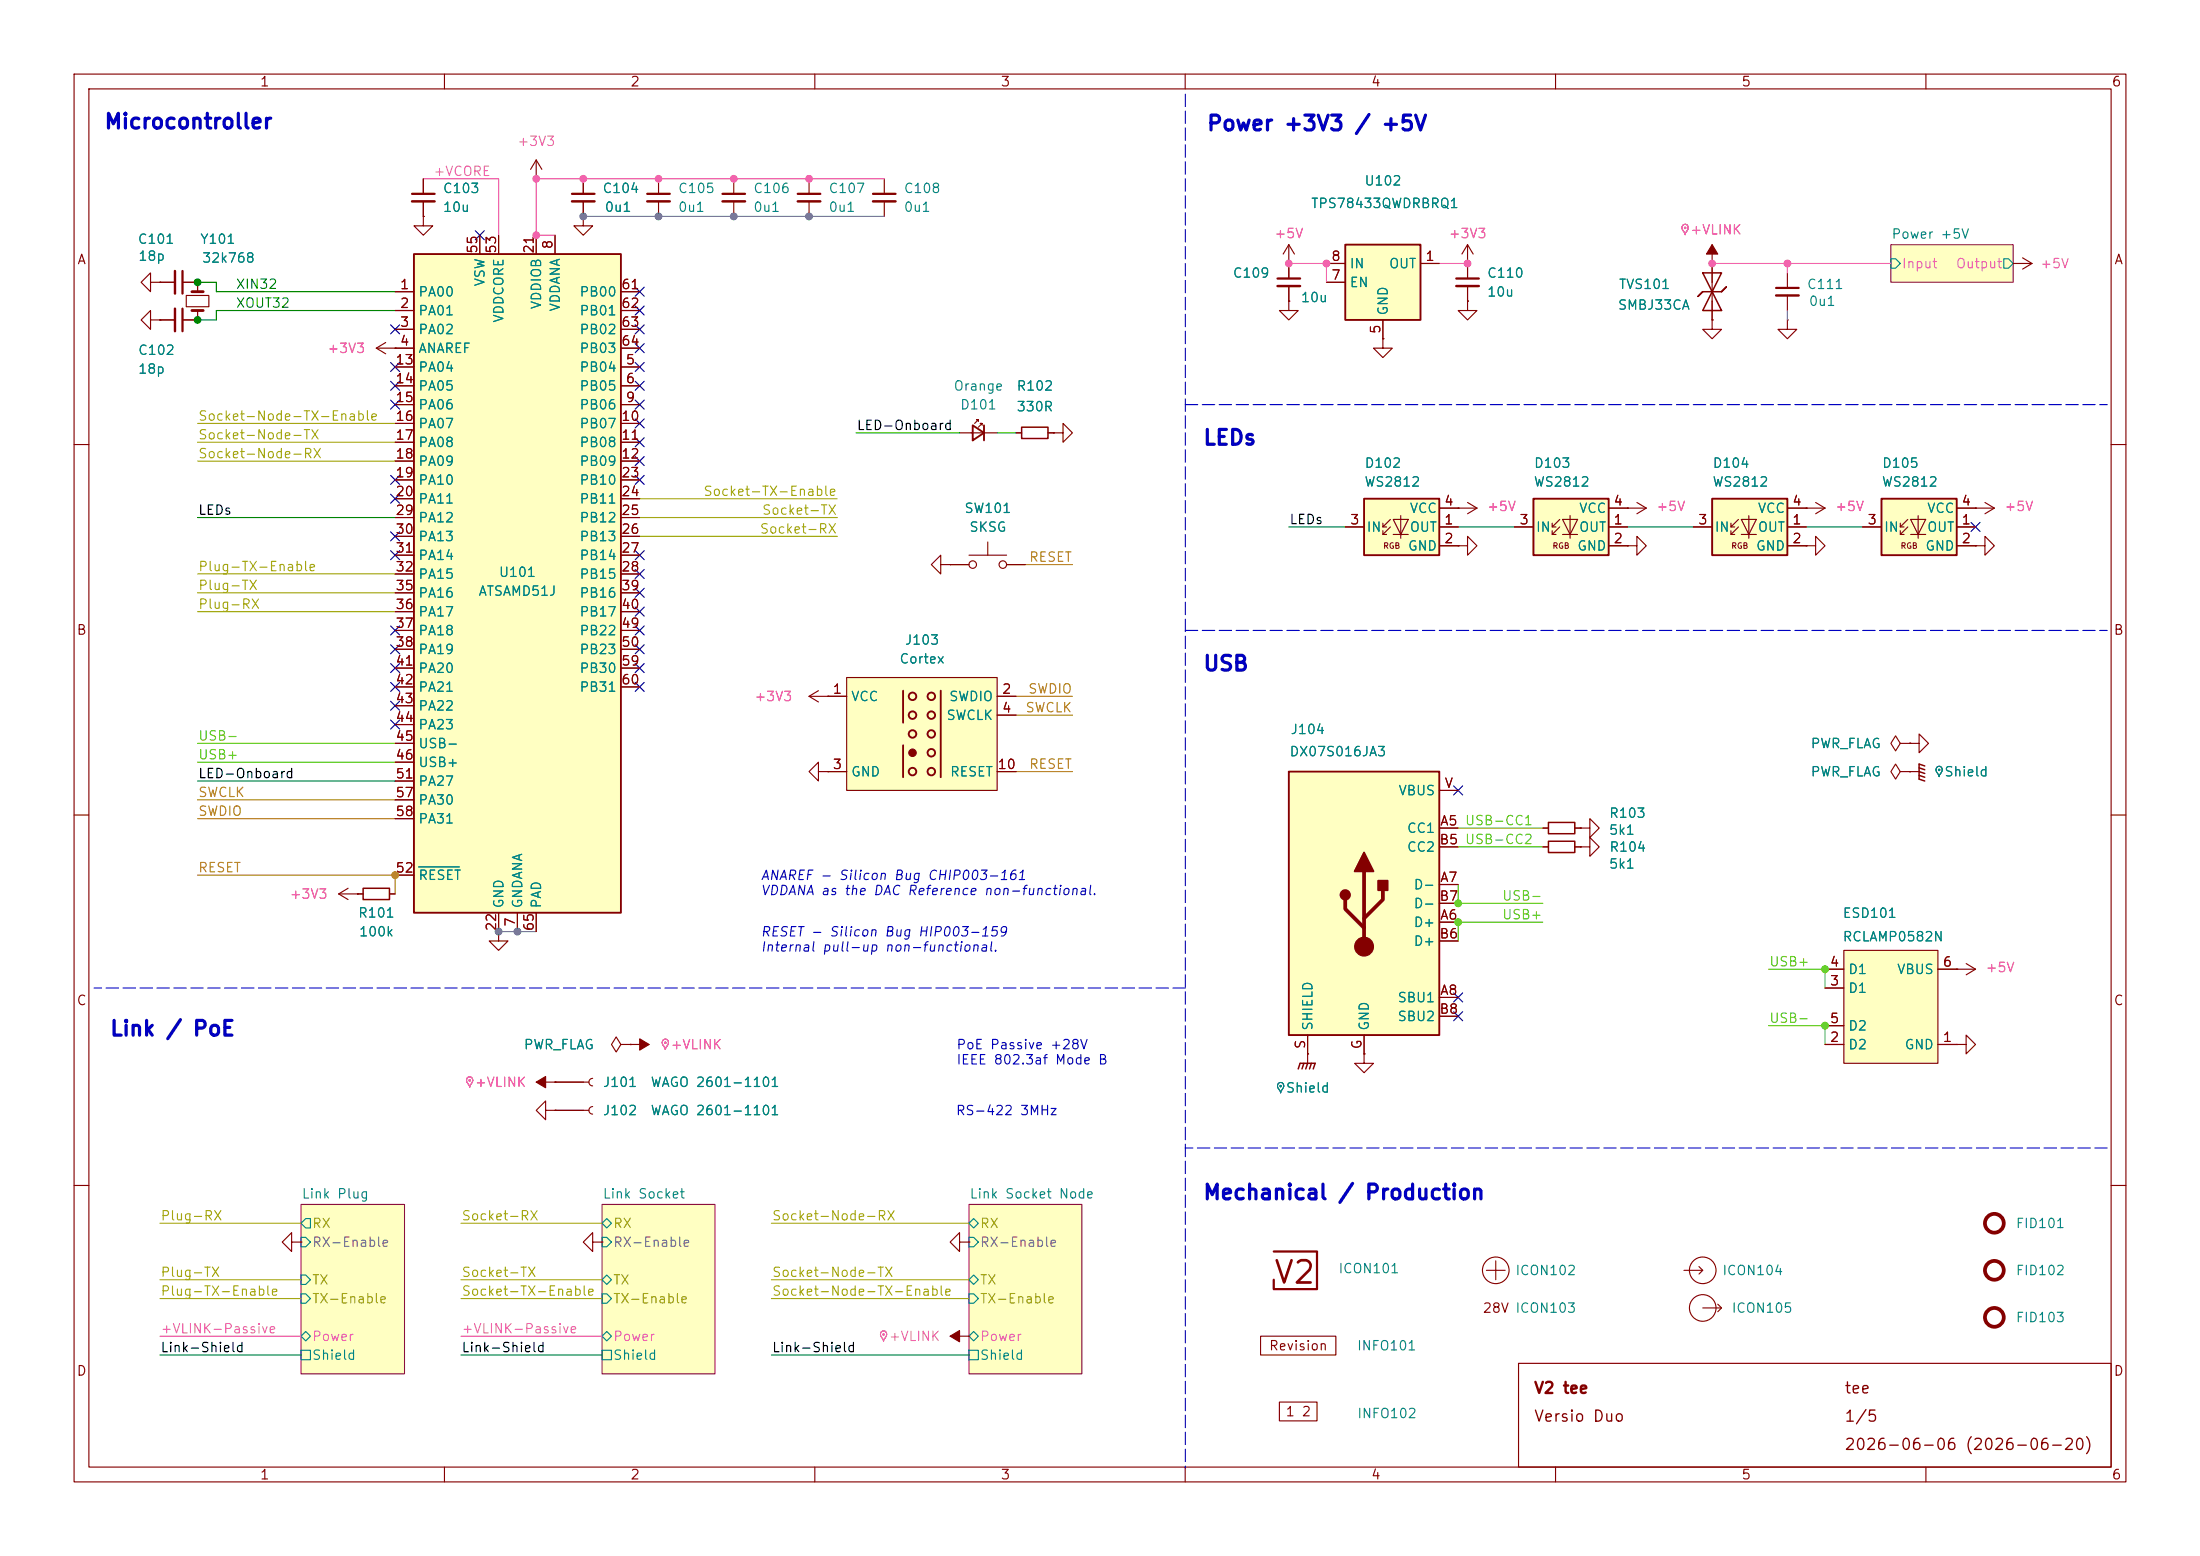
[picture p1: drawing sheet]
<svg xmlns="http://www.w3.org/2000/svg" width="297mm" height="210mm" viewBox="0 0 297 210" stroke-linecap="round" stroke-linejoin="round" font-family="sans-serif">
<g fill="none" stroke="#840000" stroke-width=".15">
<path d="M10 10h277v190h-277zM12 12h273v186h-273zM60 10v2M110 10v2M160 10v2M210 10v2M260 10v2M72.4 24.1h.1M72.4 21.6l-.8 1.3M72.4 21.6l.8 1.3M72.4 21.6v2.5M10 60h2"/>
<path d="M285 60h2M10 110h2M256.5 100.3l-.6-1-.6 1 .6 1 .6-1h1.3M257.8 100.3h.1M285 110h2M10 160h2M285 160h2M60 198v2M110 198v2M160 198v2M205 184h80v14h-80zM210 198v2"/>
<path d="M260 198v2"/>
</g>
<g fill="#ffffc2" stroke="#ffffc2" stroke-width=".14">
<path d="M130.8 162.6h15.2v22.8h-15.2z"/>
<path d="M81.3 162.6h15.2v22.8h-15.2z"/>
<path d="M40.6 162.6h14v22.8h-14z"/>
<path d="M255.3 33h16.5v5.1h-16.5z"/>
</g>
<path d="M255.3 33h16.5v5.1h-16.5zM40.6 162.6h14v22.8h-14zM81.3 162.6h15.2v22.8h-15.2zM130.8 162.6h15.2v22.8h-15.2z" fill="none" stroke="#840084" stroke-width=".15"/>
<g fill="none" stroke="#008484" stroke-width=".15">
<path d="M255.3 34.9h.6l.6 .7-.6 .6h-.6zM270.5 34.9h.6l.7 .7-.7 .6h-.6zM40.6 172.1h.7l.6 .6-.6 .7h-.7zM40.6 167h.7l.6 .6-.6 .7h-.7zM40.6 174.6h.7l.6 .7-.6 .6h-.7zM41.3 164.5h.6v1.2h-.6l-.7-.6zM81.3 172.7l.6-.6 .6 .6-.6 .7zM81.3 167h.6l.6 .6-.6 .7h-.6zM81.3 174.6h.6l.6 .7-.6 .6h-.6zM81.9 164.5l.6 .6-.6 .6-.6-.6zM130.8 172.7l.6-.6 .7 .6-.7 .7zM130.8 165.1l.6-.6 .7 .6-.7 .6z"/>
<path d="M130.8 167h.6l.7 .6-.7 .7h-.6zM130.8 174.6h.6l.7 .7-.7 .6h-.6zM40.6 180.3l.7-.6 .6 .6-.6 .7zM40.6 182.2h1.3v1.3h-1.3zM81.3 180.3l.6-.6 .6 .6-.6 .7zM81.3 182.2h1.2v1.3h-1.2zM130.8 180.3l.6-.6 .7 .6-.7 .7zM130.8 182.2h1.3v1.3h-1.3z"/>
</g>
<path d="M184.1 67.3h10.2v7.6h-10.2z" fill="#ffffc2"/>
<path d="M184.1 67.3h10.2v7.6h-10.2z" fill="none" stroke="#840000" stroke-width=".25"/>
<path d="M181.6 71.1h2.5M186.7 71.1h.5M186.7 72.1h.5M187.7 70.1l-1 1v-.5M187.7 71.1l-1 1v-.5M188.1 70.1h2l-1 2zM188.1 72.1h2M189.1 69.6v3M194.3 71.1h2.5M194.3 73.7h2.5M194.3 68.6h2.5" fill="none" stroke="#840000" stroke-width=".15"/>
<path d="M207 67.3h10.2v7.6h-10.2z" fill="#ffffc2"/>
<path d="M207 67.3h10.2v7.6h-10.2z" fill="none" stroke="#840000" stroke-width=".25"/>
<g fill="none" stroke="#840000" stroke-width=".15">
<path d="M196.8 68.6h.1M196.8 68.6h2.6M198.1 67.8l1.3 .8M199.4 68.6l-1.3 .7M204.5 71.1h2.5M209.5 71.1h.6M209.5 72.1h.6M210.6 70.1l-1.1 1v-.5M210.6 71.1l-1.1 1v-.5M210.9 70.1h2.1l-1 2zM210.9 72.1h2.1M212 69.6v3"/>
<path d="M217.2 71.1h2.5M217.2 73.7h2.5M217.2 68.6h2.5M219.7 73.7h1.3v-1.3l1.2 1.3-1.2 1.2v-1.2M219.7 73.7h.1M243.8 73.7h1.3v-1.3l1.3 1.3-1.3 1.2v-1.2M243.8 73.7h.1M266.7 73.7h1.3v-1.3l1.2 1.3-1.2 1.2v-1.2M266.7 73.7h.1M74.9 149.9h4.6M80 149.4a.51 .51 0 0 0-.5 .5 .51 .51 0 0 0 .5 .5"/>
</g>
<path d="M55.9 34.3h27.9v88.9h-27.9z" fill="#ffffc2"/>
<path d="M55.9 34.3h27.9v88.9h-27.9z" fill="none" stroke="#840000" stroke-width=".25"/>
<g fill="none" stroke="#840000" stroke-width=".15">
<path d="M53.3 39.4h2.6M64.8 31.8v2.5M67.3 31.8v2.5M72.4 31.8v2.5M74.9 31.8v2.5M83.8 39.4h2.6M174 35.6h.1M174 33v4.6M174 38.6v2M174 33l-.8 1.3M174 33l.8 1.3M53.3 47h2.6"/>
<path d="M53.3 41.9h2.6M53.3 44.5h2.6M53.3 49.5h2.6M53.3 52.1h2.6M53.3 54.6h2.6M53.3 57.2h2.6M53.3 59.7h2.6M83.8 47h2.6M83.8 41.9h2.6M83.8 44.5h2.6M83.8 49.5h2.6M83.8 52.1h2.6"/>
<path d="M83.8 54.6h2.6M83.8 57.2h2.6M83.8 59.7h2.6M174 40.6v1.3h1.3l-1.3 1.3-1.3-1.3h1.3M174 40.6h.1M53.3 62.2h2.6M53.3 64.8h2.6M53.3 67.3h2.6M53.3 69.9h2.6M53.3 72.4h2.6M53.3 74.9h2.6M53.3 77.5h2.6"/>
<path d="M83.8 62.2h2.6M83.8 64.8h2.6M83.8 67.3h2.6M83.8 69.9h2.6M83.8 72.4h2.6M83.8 74.9h2.6M83.8 77.5h2.6M196.8 73.7h1.3v-1.3l1.3 1.3-1.3 1.2v-1.2M196.8 73.7h.1M219.7 68.6h.1M219.7 68.6h2.5M221 67.8l1.2 .8"/>
<path d="M222.2 68.6l-1.2 .7M243.8 68.6h.1M243.8 68.6h2.6M245.1 67.8l1.3 .8M246.4 68.6l-1.3 .7M53.3 80h2.6M53.3 82.6h2.6M53.3 85.1h2.6M53.3 87.6h2.6M53.3 90.2h2.6M53.3 92.7h2.6M53.3 95.3h2.6"/>
<path d="M53.3 97.8h2.6M83.8 80h2.6M83.8 82.6h2.6M83.8 85.1h2.6M83.8 87.6h2.6M83.8 90.2h2.6M83.8 92.7h2.6M53.3 100.3h2.6M53.3 102.9h2.6M53.3 105.4h2.6M53.3 118.1h2.6M53.3 108h2.6"/>
<path d="M53.3 110.5h2.6M67.3 123.2v2.5M69.8 123.2v2.5M72.4 123.2v2.5M73.7 149.9v-1.3l-1.3 1.3 1.3 1.2v-1.2h1.2M74.9 149.9h.1M83.8 141l-.6-1-.7 1 .7 1 .6-1h1.3M85.1 141h.1M129.5 167.6v-1.2l-1.2 1.2 1.2 1.3v-1.3h1.3M130.8 167.6h.1M227.3 171.5h2.6M229.4 170.9l.5 .6-.5 .5"/>
<path d="M229.9 176.5h2.5M231.9 176l.5 .5-.5 .5M128.3 180.3h2.5M130.8 180.3h.1"/>
<circle cx="229.9" cy="176.5" r="1.8"/>
<circle cx="229.9" cy="171.5" r="1.8"/>
</g>
<path d="M56.5 117h5.5" fill="none" stroke="#008484" stroke-width=".15"/>
<path d="M119 179.7a.49 .49 0 0 1 .7 .2 .49 .49 0 0 1-.2 .7l-.2 .4-.2-.3a.64 .64 0 0 1-.1-1z" fill="none" stroke="#840000" stroke-width=".14"/>
<circle cx="119.3" cy="180.1" r=".09" fill="#840000" stroke="#840000" stroke-width=".14"/>
<path d="M128.3 180.3l1.2-.7v1.5z" fill="#840000" stroke="#840000" stroke-width=".15"/>
<path d="M119 179.7a.49 .49 0 0 1 .7 .2 .49 .49 0 0 1-.2 .7l-.2 .4-.2-.3a.64 .64 0 0 1-.1-1z" fill="none" stroke="#ff5cbb" stroke-width=".14"/>
<circle cx="119.3" cy="180.1" r=".09" fill="#ff5cbb" stroke="#ff5cbb" stroke-width=".14"/>
<g fill="none" stroke="#840000" stroke-width=".51">
<circle cx="269.2" cy="171.4" r="1.27"/>
<circle cx="269.2" cy="165.1" r="1.27"/>
</g>
<path d="M172.5 37.6h3" fill="none" stroke="#840000" stroke-width=".3"/>
<path d="M172.5 38.6h3" fill="none" stroke="#840000" stroke-width=".33"/>
<path d="M254 67.3h10.2v7.6h-10.2z" fill="#ffffc2"/>
<path d="M254 67.3h10.2v7.6h-10.2z" fill="none" stroke="#840000" stroke-width=".25"/>
<g fill="none" stroke="#840000" stroke-width=".15">
<path d="M251.5 71.1h2.5M256.5 71.1h.5M256.5 72.1h.5M257.6 70.1l-1.1 1v-.5M257.6 71.1l-1.1 1v-.5M257.9 70.1h2.1l-1 2zM257.9 72.1h2.1M259 69.6v3M264.2 71.1h2.5M264.2 73.7h2.5M264.2 68.6h5M266.7 68.6h.1"/>
<path d="M268 67.8l1.2 .8M269.2 68.6l-1.2 .7"/>
</g>
<path d="M231.1 67.3h10.2v7.6h-10.2z" fill="#ffffc2"/>
<path d="M231.1 67.3h10.2v7.6h-10.2z" fill="none" stroke="#840000" stroke-width=".25"/>
<g fill="none" stroke="#840000" stroke-width=".15">
<path d="M198.1 35.6h.1M198.1 33v4.6M198.1 38.6v2M198.1 33l-.7 1.3M198.1 33l.8 1.3M50.8 47l1.3 .8M50.8 47h2.5M52.1 46.2l-1.3 .8M53.3 47h.1M186.7 45.7v1.3h1.3l-1.3 1.3-1.3-1.3h1.3M186.7 45.7h.1M228.6 71.1h2.5"/>
<path d="M233.7 71.1h.5M233.7 72.1h.5M234.7 70.1l-1 1v-.5M234.7 71.1l-1 1v-.5M235.1 70.1h2l-1 2zM235.1 72.1h2M236.1 69.6v3M241.3 71.1h2.5M241.3 73.7h2.5M241.3 68.6h2.5M110.5 104.1v-1.2l-1.3 1.2 1.3 1.3v-1.3h1.3M111.8 104.1h.1"/>
</g>
<circle cx="269.2" cy="177.8" r="1.27" fill="none" stroke="#840000" stroke-width=".51"/>
<path d="M196.6 37.6h3" fill="none" stroke="#840000" stroke-width=".3"/>
<path d="M196.6 38.6h3" fill="none" stroke="#840000" stroke-width=".33"/>
<path d="M114.3 91.4h20.3v15.3h-20.3z" fill="#ffffc2"/>
<g fill="none" stroke="#840000" stroke-width=".25">
<path d="M121.9 93.2v4.3M127 93.2v11.7M121.9 100.6v4.3"/>
<circle cx="123.2" cy="94" r=".51"/>
<circle cx="123.2" cy="96.5" r=".51"/>
<circle cx="123.2" cy="99.1" r=".51"/>
<circle cx="125.7" cy="94" r=".51"/>
<circle cx="125.7" cy="96.5" r=".51"/>
<circle cx="125.7" cy="99.1" r=".51"/>
<circle cx="123.2" cy="104.1" r=".51"/>
<circle cx="125.7" cy="101.6" r=".51"/>
<circle cx="125.7" cy="104.1" r=".51"/>
</g>
<g fill="#840000" stroke="#840000" stroke-width=".14">
<circle cx="123.2" cy="101.6" r=".51"/>
<circle cx="89.8" cy="140.7" r=".09"/>
<circle cx="227.5" cy="30.8" r=".09"/>
</g>
<g fill="none" stroke="#840000" stroke-width=".15">
<path d="M20.3 38.1v-1.3l-1.3 1.3 1.3 1.3v-1.3h1.3M21.6 38.1h.1M21.6 38.1h2M24.6 38.1h2.1v1.3M25.1 39.9h3.1v1.5h-3.1zM231.1 35.6h.1M231.1 33v10.2M241.3 36.8v2.1M241.3 39.9v2M271.8 35.6h.1M271.8 35.6h2.5M273 34.8l1.3 .8"/>
<path d="M274.3 35.6l-1.3 .7M20.3 43.2v-1.3l-1.3 1.3 1.3 1.3v-1.3h1.3M21.6 43.2h.1M21.6 43.2h2M26.7 41.9v1.3h-2.1M198.1 40.6v1.3h1.3l-1.3 1.3-1.3-1.3h1.3M198.1 40.6h.1M231.1 43.2v1.3h1.3l-1.3 1.2-1.2-1.2h1.2M231.1 43.2h.1M241.3 43.2v1.3h1.3l-1.3 1.2-1.3-1.2h1.3M241.3 43.2h.1M127 76.2v-1.3l-1.3 1.3 1.3 1.3v-1.3h1.3"/>
<path d="M128.3 76.2h.1M128.3 76.2h2.5M130.8 74.9h5.1M133.3 73.2v1.7M135.9 76.2h2.5M109.2 94h5.1M109.2 94l1.3 .7M110.5 93.2l-1.3 .8M111.8 94h.1M114.3 91.4h20.3v15.3h-20.3zM134.6 94h2.6M134.6 96.5h2.6"/>
<path d="M47 119.9l-1.3 .8M111.8 104.1h2.5M134.6 104.1h2.6M45.7 120.7l1.3 .7M45.7 120.7h3.3M48.3 120.7h.1M52.6 120.7h.7M85.1 141h.1M85.1 141h2.5"/>
<circle cx="131.3" cy="76.2" r=".51"/>
<circle cx="135.4" cy="76.2" r=".51"/>
</g>
<path d="M24.6 36.6v3M239.8 38.9h3M24.6 41.7v3" fill="none" stroke="#840000" stroke-width=".3"/>
<path d="M23.6 36.6v3M239.8 39.9h3M23.6 41.7v3" fill="none" stroke="#840000" stroke-width=".33"/>
<path d="M227.2 30.4a.49 .49 0 0 1 .7 .1 .49 .49 0 0 1-.2 .7l-.2 .5-.2-.4a.64 .64 0 0 1-.1-.9zM89.5 140.4a.49 .49 0 0 1 .7 .1 .49 .49 0 0 1-.2 .7l-.2 .5-.1-.4a.64 .64 0 0 1-.2-.9z" fill="none" stroke="#840000" stroke-width=".14"/>
<g fill="#840000" stroke="#840000" stroke-width=".15">
<path d="M86.4 140.2l1.2 .8-1.2 .7z"/>
<path d="M231.1 33l.8 1.3h-1.5z"/>
</g>
<path d="M227.2 30.4a.49 .49 0 0 1 .7 .1 .49 .49 0 0 1-.2 .7l-.2 .5-.2-.4a.64 .64 0 0 1-.1-.9zM89.5 140.4a.49 .49 0 0 1 .7 .1 .49 .49 0 0 1-.2 .7l-.2 .5-.1-.4a.64 .64 0 0 1-.2-.9z" fill="none" stroke="#ff5cbb" stroke-width=".14"/>
<g fill="#ff5cbb" stroke="#ff5cbb" stroke-width=".14">
<circle cx="89.8" cy="140.7" r=".09"/>
<circle cx="227.5" cy="30.8" r=".09"/>
</g>
<path d="M25.9 39.4h1.5M25.9 41.9h1.5" fill="none" stroke="#840000" stroke-width=".38"/>
<path d="M229.9 39.4l-.7 .6 .7-.6h2.5l.6-.7-.6 .7M229.9 36.8h2.5l-1.3 2.6zM231.1 39.4l1.3 2.5h-2.5zM49 119.9h3.6v1.5h-3.6z" fill="none" stroke="#840000" stroke-width=".2"/>
<path d="M174 104.1h20.3v35.6h-20.3z" fill="#ffffc2"/>
<path d="M174 104.1h20.3v35.6h-20.3z" fill="none" stroke="#840000" stroke-width=".25"/>
<g fill="#840000" stroke="#840000" stroke-width=".25">
<path d="M184.1 115.1l1.3 2.5h-2.5z"/>
<path d="M186.1 118.9h1.2v1.2h-1.2z"/>
<circle cx="181.6" cy="120.8" r=".63"/>
</g>
<path d="M184.1 117.6v10.2M181.6 121.4v1.3l2.5 2.5M186.7 120.1v1.3l-2.6 2.6" fill="none" stroke="#840000" stroke-width=".51"/>
<g fill="#840000" stroke="#840000" stroke-width=".15">
<path d="M72.4 146.1l1.3-.8v1.5z"/>
<circle cx="184.1" cy="127.8" r="1.27"/>
</g>
<g fill="none" stroke="#840000" stroke-width=".15">
<path d="M194.3 111.8h2.5M194.3 119.4h2.5M194.3 114.3h2.5M194.3 106.7h2.5M257.8 100.3h1.3v-1.2l1.2 1.2-1.2 1.3v-1.3M257.8 100.3h.1M176.5 139.7v2.5M184.1 139.7v2.5M194.3 124.5h2.5M194.3 134.6h2.5M194.3 127h2.5M194.3 121.9h2.5"/>
<path d="M194.3 137.2h2.5M264.2 130.8h.1M264.2 130.8h2.5M265.4 130l1.3 .8M266.7 130.8l-1.3 .8M72.4 146.1h2.5M74.9 146.1h.1M170.2 180.3h10.1v2.6h-10.1zM172.7 189.2h5.1v2.6h-5.1z"/>
</g>
<path d="M63.1 145.4a.49 .49 0 0 1 .7 .2 .49 .49 0 0 1-.2 .7l-.2 .4-.1-.3a.64 .64 0 0 1-.2-1z" fill="none" stroke="#840000" stroke-width=".14"/>
<circle cx="63.4" cy="145.8" r=".09" fill="#840000" stroke="#840000" stroke-width=".14"/>
<path d="M63.1 145.4a.49 .49 0 0 1 .7 .2 .49 .49 0 0 1-.2 .7l-.2 .4-.1-.3a.64 .64 0 0 1-.2-1z" fill="none" stroke="#ff5cbb" stroke-width=".14"/>
<circle cx="63.4" cy="145.8" r=".09" fill="#ff5cbb" stroke="#ff5cbb" stroke-width=".14"/>
<path d="M181.6 33h10.2v10.2h-10.2z" fill="#ffffc2"/>
<path d="M181.6 33h10.2v10.2h-10.2zM131.3 57.4l1.5 1-1.5 1zM132.8 57.4v2" fill="none" stroke="#840000" stroke-width=".25"/>
<g fill="none" stroke="#840000" stroke-width=".15">
<path d="M57.1 29.2v1.3h1.3l-1.3 1.3-1.2-1.3h1.2M57.1 29.2h.1M57.1 24.1v2.1M57.1 27.2v2M78.7 29.2v1.3h1.3l-1.3 1.3-1.2-1.3h1.2M78.7 29.2h.1M78.7 24.1v2.1M78.7 27.2v2M88.9 24.1v2.1M88.9 27.2v2M99.1 24.1v2.1M99.1 27.2v2"/>
<path d="M109.2 24.1v2.1M109.2 27.2v2M119.4 24.1v2.1M119.4 27.2v2M179.1 35.6h2.5M179.1 38.1h2.5M191.8 35.6h2.5M129.5 58.4h5.1M132.1 56.9v-.3h-.3h.3l-.5 .6M132.6 57.4v-.2h-.3h.3l-.5 .5M137.2 58.4h.7M141.5 58.4h.7"/>
<path d="M142.2 58.4h1.3v-1.2l1.3 1.2-1.3 1.3v-1.3M142.2 58.4h.1M186.7 43.2v2.5M208.3 114.3h.7M208.3 111.8h.7M212.6 114.3h.8M212.6 111.8h.8M213.4 114.3h1.2v-1.3l1.3 1.3-1.3 1.3v-1.3M213.4 114.3h.1M213.4 111.8h1.2v-1.3l1.3 1.3-1.3 1.2v-1.2M213.4 111.8h.1M256.5 104.1l-.6-1-.6 1 .6 1.1 .6-1.1h1.3"/>
<path d="M257.8 104.1h.1M67.3 125.7v1.3h1.3l-1.3 1.3-1.3-1.3h1.3M67.3 125.7h.1M176.5 142.2h.1M176.5 142.2v1.3M184.1 142.2v1.3h1.3l-1.3 1.3-1.2-1.3h1.2M184.1 142.2h.1M264.2 141h1.2v-1.3l1.3 1.3-1.3 1.2v-1.2M264.2 141h.1M39.4 167.6v-1.2l-1.3 1.2 1.3 1.3v-1.3h1.2M40.6 167.6h.1M80 167.6v-1.2l-1.3 1.2 1.3 1.3v-1.3h1.3"/>
<path d="M81.3 167.6h.1M200.7 171.5h2.5M201.9 170.2v2.5"/>
<circle cx="201.9" cy="171.5" r="1.8"/>
</g>
<path d="M137.9 57.7h3.6v1.5h-3.6zM209 113.5h3.6v1.6h-3.6zM209 111h3.6v1.5h-3.6zM175.3 144.3l.2-.8h2l-.2 .8M176 143.5l-.2 .8M176.5 143.5l-.2 .8M177 143.5l-.2 .8" fill="none" stroke="#840000" stroke-width=".2"/>
<path d="M55.6 26.2h3.1M77.2 26.2h3.1M87.4 26.2h3M97.5 26.2h3.1M107.7 26.2h3M117.9 26.2h3M172 168.9h5.8v5.1h-5.8v-1.3" fill="none" stroke="#840000" stroke-width=".3"/>
<path d="M55.6 27.2h3.1M77.2 27.2h3.1M87.4 27.2h3M97.5 27.2h3.1M107.7 27.2h3M117.9 27.2h3" fill="none" stroke="#840000" stroke-width=".33"/>
<path d="M172.6 146.2a.49 .49 0 0 1 .7 .2 .49 .49 0 0 1-.2 .7l-.2 .4-.2-.4a.64 .64 0 0 1-.1-.9z" fill="none" stroke="#840000" stroke-width=".14"/>
<circle cx="172.9" cy="146.6" r=".09" fill="#840000" stroke="#840000" stroke-width=".14"/>
<path d="M172.6 146.2a.49 .49 0 0 1 .7 .2 .49 .49 0 0 1-.2 .7l-.2 .4-.2-.4a.64 .64 0 0 1-.1-.9z" fill="none" stroke="#008484" stroke-width=".14"/>
<circle cx="172.9" cy="146.6" r=".09" fill="#008484" stroke="#008484" stroke-width=".14"/>
<path d="M248.9 128.3h12.7v15.2h-12.7z" fill="#ffffc2"/>
<g fill="none" stroke="#840000" stroke-width=".15">
<path d="M21.6 38.1h.1M21.6 38.1h2M24.6 38.1h2.1v1.3M53.3 39.4h2.6M57.1 29.2h.1M57.1 24.1v2.1M57.1 27.2v2M64.8 31.8v2.5M67.3 31.8v2.5M72.4 31.8v2.5M74.9 31.8v2.5M78.7 29.2h.1"/>
<path d="M78.7 24.1v2.1M78.7 27.2v2M83.8 39.4h2.6M174 35.6h.1M174 35.6v2M174 38.6v2M179.1 38.1h2.5M179.1 35.6h2.5M191.8 35.6h2.5M198.1 35.6h.1M198.1 35.6v2M198.1 38.6v2"/>
<path d="M231.1 35.6h.1M231.1 35.6v2.5M21.6 43.2h.1M21.6 43.2h2M26.7 41.9v1.3h-2.1M53.3 47h.1M53.3 47h2.6M53.3 41.9h2.6M53.3 44.5h2.6M53.3 49.5h2.6M53.3 52.1h2.6M53.3 54.6h2.6"/>
<path d="M53.3 57.2h2.6M53.3 59.7h2.6M83.8 47h2.6M83.8 41.9h2.6M83.8 44.5h2.6M83.8 49.5h2.6M83.8 52.1h2.6M83.8 54.6h2.6M83.8 57.2h2.6M83.8 59.7h2.6M137.2 58.4h.7M141.5 58.4h.7"/>
<path d="M142.2 58.4h.1M174 40.6h.1M186.7 45.7h.1M186.7 43.2v2.5M198.1 40.6h.1M231.1 43.2h.1M231.1 40.6v2.6M53.3 62.2h2.6M53.3 64.8h2.6M53.3 67.3h2.6M53.3 69.9h2.6M53.3 72.4h2.6"/>
<path d="M53.3 74.9h2.6M53.3 77.5h2.6M83.8 62.2h2.6M83.8 64.8h2.6M83.8 67.3h2.6M83.8 69.9h2.6M83.8 72.4h2.6M83.8 74.9h2.6M83.8 77.5h2.6M128.3 76.2h.1M128.3 76.2h2.5M135.9 76.2h2.5"/>
<path d="M181.6 71.1h2.5M194.3 71.1h2.5M194.3 73.7h2.5M194.3 68.6h2.5M196.8 73.7h.1M196.8 68.6h.1M204.5 71.1h2.5M217.2 71.1h2.5M217.2 73.7h2.5M217.2 68.6h2.5M219.7 68.6h.1M219.7 73.7h.1"/>
<path d="M228.6 71.1h2.5M241.3 71.1h2.5M241.3 73.7h2.5M241.3 68.6h2.5M243.8 68.6h.1M243.8 73.7h.1M251.5 71.1h2.5M264.2 71.1h2.5M264.2 73.7h2.5M264.2 68.6h2.5M266.7 68.6h.1M266.7 73.7h.1"/>
<path d="M53.3 80h2.6M53.3 82.6h2.6M53.3 85.1h2.6M53.3 87.6h2.6M53.3 90.2h2.6M53.3 92.7h2.6M53.3 95.3h2.6M53.3 97.8h2.6M83.8 80h2.6M83.8 82.6h2.6M83.8 85.1h2.6M83.8 87.6h2.6"/>
<path d="M83.8 90.2h2.6M83.8 92.7h2.6M111.8 94h.1M111.8 94h2.5M134.6 94h2.6M134.6 96.5h2.6M53.3 100.3h2.6M53.3 102.9h2.6M53.3 105.4h2.6M53.3 118.1h2.6M53.3 108h2.6M53.3 110.5h2.6"/>
<path d="M111.8 104.1h.1M111.8 104.1h2.5M134.6 104.1h2.6M194.3 111.8h2.5M194.3 114.3h2.5M194.3 119.4h2.5M194.3 106.7h2.5M208.3 111.8h.7M208.3 114.3h.7M212.6 111.8h.8M212.6 114.3h.8M213.4 111.8h.1"/>
<path d="M213.4 114.3h.1M257.8 104.1h.1M257.8 100.3h.1M257.8 104.1h1.3M48.3 120.7h.1M48.3 120.7h.7M52.6 120.7h.7M67.3 125.7h.1M67.3 123.2v2.5M69.8 123.2v2.5M72.4 123.2v2.5M176.5 139.7v2.5"/>
<path d="M184.1 139.7v2.5M194.3 124.5h2.5M194.3 134.6h2.5M194.3 127h2.5M194.3 121.9h2.5M194.3 137.2h2.5M246.4 133.4h2.5M246.4 130.8h2.5M246.4 138.4h2.5M248.9 128.3h12.7v15.2h-12.7zM261.6 130.8h2.6M264.2 130.8h.1"/>
<path d="M74.9 146.1h.1M74.9 149.9h.1M74.9 146.1h4.6M74.9 149.9h3.8M80 145.5a.51 .51 0 0 0-.5 .6 .51 .51 0 0 0 .5 .5M85.1 141h.1M176.5 142.2h.1M184.1 142.2h.1M246.4 141h2.5M261.6 141h2.6M264.2 141h.1"/>
</g>
<path d="M261.5 103.5a.49 .49 0 0 1 .7 .2 .49 .49 0 0 1-.2 .7l-.2 .4-.2-.3a.64 .64 0 0 1-.1-1z" fill="none" stroke="#840000" stroke-width=".14"/>
<circle cx="261.8" cy="103.9" r=".09" fill="#840000" stroke="#840000" stroke-width=".14"/>
<path d="M259.1 104.6l.7 .3M259.1 104.1l.7 .3M259.1 103.6l.7 .3M259.8 103.4l-.7-.3v2.1l.7 .2" fill="none" stroke="#840000" stroke-width=".2"/>
<path d="M261.5 103.5a.49 .49 0 0 1 .7 .2 .49 .49 0 0 1-.2 .7l-.2 .4-.2-.3a.64 .64 0 0 1-.1-1zM172.6 146.2a.49 .49 0 0 1 .7 .2 .49 .49 0 0 1-.2 .7l-.2 .4-.2-.4a.64 .64 0 0 1-.1-.9z" fill="none" stroke="#008484" stroke-width=".14"/>
<g fill="#008484" stroke="#008484" stroke-width=".14">
<circle cx="261.8" cy="103.9" r=".09"/>
<circle cx="172.9" cy="146.6" r=".09"/>
</g>
<path d="M160 12.7v185.4M160 54.6h124.5M160 85.1h124.5M160 133.4h-147.3M284.5 154.9h-124.5" fill="none" stroke="#0000c2" stroke-width=".15" stroke-dasharray="1.7 .6"/>
<g fill="none" stroke="#a3a30c" stroke-width=".15">
<path d="M26.7 57.2h26.6M26.7 59.7h26.6M26.7 77.5h26.6M26.7 62.2h26.6M86.4 67.3h26.6M86.4 69.9h26.6M86.4 72.4h26.6M26.7 82.6h26.6M26.7 80h26.6M21.6 175.3h19M21.6 165.1h19M21.6 172.7h19"/>
<path d="M62.2 175.3h19.1M62.2 165.1h19.1M62.2 172.7h19.1M104.1 175.3h26.7M104.1 165.1h26.7M104.1 172.7h26.7"/>
</g>
<path d="M57.1 24.1h10.2v7.7M119.4 24.1h-47v7.7h2.5M174 35.6h5.1v2.5M194.3 35.6h3.8M231.1 35.6h24.2M241.3 35.6v1.2M21.6 180.3h19M62.2 180.3h19.1" fill="none" stroke="#ff5cbb" stroke-width=".15"/>
<path d="M138.4 76.2h6.4M137.2 96.5h7.6M137.2 94h7.6M26.7 108h26.6M26.7 110.5h26.6M26.7 118.1h26.6v2.6M137.2 104.1h7.6" fill="none" stroke="#b27502" stroke-width=".15"/>
<path d="M78.7 29.2h40.7M241.3 41.9v1.3M67.3 125.7h5.1" fill="none" stroke="#676767" stroke-width=".15"/>
<path d="M115.6 58.4h13.9M134.6 58.4h2.6M26.7 69.9h26.6M174 71.1h7.6M196.8 71.1h7.7M219.7 71.1h8.9M243.8 71.1h7.7M26.7 105.4h26.6M21.6 182.9h19M62.2 182.9h19.1M104.1 182.9h26.7" fill="none" stroke="#008400" stroke-width=".15"/>
<path d="M26.7 100.3h26.6M26.7 102.9h26.6M196.8 114.3h11.5M196.8 111.8h11.5M196.8 119.4v2.5h11.5M208.3 124.5h-11.5v2.5M238.8 130.8h7.6v2.6M238.8 138.4h7.6v2.6" fill="none" stroke="#51c90f" stroke-width=".15"/>
<path d="M26.7 38.1h2.5v1.3h24.1M53.3 41.9h-24.1v1.3h-2.5" fill="none" stroke="#0b8109" stroke-width=".15"/>
<g fill="none" stroke="#000084" stroke-width=".15">
<path d="M64.2 31.1l1.2 1.3M65.4 31.1l-1.2 1.3M85.8 38.8l1.2 1.2M87 38.8l-1.2 1.2M52.7 43.8l1.2 1.3M52.7 51.5l1.2 1.2M52.7 48.9l1.2 1.2M52.7 54l1.2 1.2M53.9 43.8l-1.2 1.3M53.9 51.5l-1.2 1.2M53.9 48.9l-1.2 1.2M53.9 54l-1.2 1.2"/>
<path d="M85.8 41.3l1.2 1.2M85.8 54l1.2 1.2M85.8 56.5l1.2 1.3M85.8 51.5l1.2 1.2M85.8 59.1l1.2 1.2M85.8 43.8l1.2 1.3M85.8 46.4l1.2 1.2M85.8 48.9l1.2 1.2M87 56.5l-1.2 1.3M87 41.3l-1.2 1.2M87 59.1l-1.2 1.2M87 51.5l-1.2 1.2"/>
<path d="M87 54l-1.2 1.2M87 43.8l-1.2 1.3M87 46.4l-1.2 1.2M87 48.9l-1.2 1.2M52.7 71.8l1.2 1.2M52.7 66.7l1.2 1.2M52.7 74.3l1.2 1.2M52.7 64.2l1.2 1.2M53.9 71.8l-1.2 1.2M53.9 66.7l-1.2 1.2M53.9 74.3l-1.2 1.2M53.9 64.2l-1.2 1.2"/>
<path d="M85.8 64.2l1.2 1.2M85.8 61.6l1.2 1.2M85.8 76.9l1.2 1.2M85.8 74.3l1.2 1.2M85.8 79.4l1.2 1.2M87 64.2l-1.2 1.2M87 61.6l-1.2 1.2M87 76.9l-1.2 1.2M87 74.3l-1.2 1.2M87 79.4l-1.2 1.2M266.1 70.5l1.2 1.2M267.3 70.5l-1.2 1.2"/>
<path d="M52.7 89.6l1.2 1.2M52.7 92.1l1.2 1.2M52.7 84.5l1.2 1.2M52.7 94.6l1.2 1.3M52.7 97.2l1.2 1.2M52.7 87l1.2 1.2M53.9 89.6l-1.2 1.2M53.9 97.2l-1.2 1.2M53.9 92.1l-1.2 1.2M53.9 84.5l-1.2 1.2M53.9 94.6l-1.2 1.3M53.9 87l-1.2 1.2"/>
<path d="M85.8 89.6l1.2 1.2M85.8 92.1l1.2 1.2M85.8 84.5l1.2 1.2M85.8 81.9l1.2 1.3M85.8 87l1.2 1.2M87 89.6l-1.2 1.2M87 92.1l-1.2 1.2M87 84.5l-1.2 1.2M87 81.9l-1.2 1.3M87 87l-1.2 1.2M196.2 106.1l1.3 1.2M197.5 106.1l-1.3 1.2"/>
<path d="M196.2 134l1.3 1.2M196.2 136.6l1.3 1.2M197.5 134l-1.3 1.2M197.5 136.6l-1.3 1.2"/>
</g>
<path d="M227.2 30.4a.49 .49 0 0 1 .7 .1 .49 .49 0 0 1-.2 .7l-.2 .5-.2-.4a.64 .64 0 0 1-.1-.9zM63.1 145.4a.49 .49 0 0 1 .7 .2 .49 .49 0 0 1-.2 .7l-.2 .4-.1-.3a.64 .64 0 0 1-.2-1zM89.5 140.4a.49 .49 0 0 1 .7 .1 .49 .49 0 0 1-.2 .7l-.2 .5-.1-.4a.64 .64 0 0 1-.2-.9z" fill="none" stroke="#ff5cbb" stroke-width=".14"/>
<g fill="#ff5cbb" stroke="#ff5cbb" stroke-width=".14">
<circle cx="63.4" cy="145.8" r=".09"/>
<circle cx="89.8" cy="140.7" r=".09"/>
<circle cx="227.5" cy="30.8" r=".09"/>
<circle cx="78.7" cy="24.1" r=".46"/>
<circle cx="72.4" cy="31.8" r=".46"/>
<circle cx="72.4" cy="24.1" r=".46"/>
<circle cx="174" cy="35.6" r=".46"/>
<circle cx="198.1" cy="35.6" r=".46"/>
<circle cx="231.1" cy="35.6" r=".46"/>
<circle cx="241.3" cy="35.6" r=".46"/>
<circle cx="179.1" cy="35.6" r=".46"/>
<circle cx="99.1" cy="24.1" r=".46"/>
<circle cx="88.9" cy="24.1" r=".46"/>
<circle cx="109.2" cy="24.1" r=".46"/>
</g>
<path d="M56.5 117h5.5" fill="none" stroke="#008484" stroke-width=".15"/>
<g fill="#0b8109" stroke="#0b8109" stroke-width=".14">
<circle cx="26.7" cy="38.1" r=".46"/>
<circle cx="26.7" cy="43.2" r=".46"/>
</g>
<g fill="#676767" stroke="#676767" stroke-width=".14">
<circle cx="67.3" cy="125.7" r=".46"/>
<circle cx="69.8" cy="125.7" r=".46"/>
<circle cx="78.7" cy="29.2" r=".46"/>
<circle cx="88.9" cy="29.2" r=".46"/>
<circle cx="99.1" cy="29.2" r=".46"/>
<circle cx="109.2" cy="29.2" r=".46"/>
</g>
<circle cx="53.3" cy="118.1" r=".46" fill="#b27502" stroke="#b27502" stroke-width=".14"/>
<g fill="#51c90f" stroke="#51c90f" stroke-width=".14">
<circle cx="246.4" cy="138.4" r=".46"/>
<circle cx="246.4" cy="130.8" r=".46"/>
<circle cx="196.8" cy="124.5" r=".46"/>
<circle cx="196.8" cy="121.9" r=".46"/>
</g>
<text font-size="3" fill="#840000" x="171.8" y="174">V2</text>
<g font-size="2" fill="#0000c2">
<text x="14" y="17.9">Microcontroller</text>
<text x="162.8" y="18.1">Power +3V3 / +5V</text>
<text x="162.3" y="60.6">LEDs</text>
<text x="162.3" y="91">USB</text>
<text x="14.7" y="140.3">Link / PoE</text>
<text x="162.3" y="162.4">Mechanical / Production</text>
</g>
<g font-size="1.5" fill="#840000">
<text x="207" y="188.5">V2 tee</text>
<text x="248.9" y="188.5">tee</text>
<text x="207" y="192.3">Versio Duo</text>
<text x="248.9" y="196.1">2026-06-06 (2026-06-20)</text>
<text x="248.9" y="192.3">1/5</text>
</g>
<g font-size="1.3" fill="#840000">
<text x="35" y="12">1</text>
<text x="85" y="12">2</text>
<text x="135" y="12">3</text>
<text x="185" y="12">4</text>
<text x="235" y="12">5</text>
<text x="285" y="12">6</text>
<text x="10.3" y="36">A</text>
<text x="64.7" y="34.3" transform="rotate(-90 64.7 34.3)">55</text>
<text x="67.3" y="34.3" transform="rotate(-90 67.3 34.3)">53</text>
<text x="72.4" y="34.3" transform="rotate(-90 72.4 34.3)">21</text>
<text x="74.9" y="33.7" transform="rotate(-90 74.9 33.7)">8</text>
<text x="179.6" y="35.5">8</text>
<text x="192.3" y="35.5">1</text>
<text x="285.3" y="36">A</text>
<text x="53.9" y="39.3">1</text>
<text x="53.9" y="41.9">2</text>
<text x="83.8" y="39.3">61</text>
<text x="83.8" y="41.9">62</text>
<text x="179.6" y="38.1">7</text>
<text x="53.9" y="44.4">3</text>
<text x="53.9" y="47">4</text>
<text x="83.8" y="47">64</text>
<text x="83.8" y="44.4">63</text>
<text x="186.7" y="45.2" transform="rotate(-90 186.7 45.2)">5</text>
<text x="53.3" y="49.5">13</text>
<text x="53.3" y="52">14</text>
<text x="84.4" y="49.5">5</text>
<text x="84.4" y="52">6</text>
<text x="53.3" y="54.6">15</text>
<text x="53.3" y="57.1">16</text>
<text x="53.3" y="59.7">17</text>
<text x="83.8" y="57.1">10</text>
<text x="83.8" y="59.7">11</text>
<text x="84.4" y="54.6">9</text>
<text x="53.3" y="62.2">18</text>
<text x="53.3" y="64.7">19</text>
<text x="83.8" y="62.2">12</text>
<text x="83.8" y="64.7">23</text>
<text x="53.3" y="67.3">20</text>
<text x="53.3" y="69.8">29</text>
<text x="83.8" y="67.3">24</text>
<text x="83.8" y="69.8">25</text>
<text x="182.2" y="71.1">3</text>
<text x="194.9" y="71.1">1</text>
<text x="194.9" y="68.6">4</text>
<text x="205" y="71.1">3</text>
<text x="217.7" y="71.1">1</text>
<text x="217.7" y="68.6">4</text>
<text x="229.2" y="71.1">3</text>
<text x="241.9" y="71.1">1</text>
<text x="241.9" y="68.6">4</text>
<text x="252" y="71.1">3</text>
<text x="264.7" y="71.1">1</text>
<text x="264.7" y="68.6">4</text>
<text x="53.3" y="72.4">30</text>
<text x="53.3" y="74.9">31</text>
<text x="53.3" y="77.4">32</text>
<text x="83.8" y="72.4">26</text>
<text x="83.8" y="74.9">27</text>
<text x="83.8" y="77.4">28</text>
<text x="194.9" y="73.6">2</text>
<text x="217.7" y="73.6">2</text>
<text x="241.9" y="73.6">2</text>
<text x="264.7" y="73.6">2</text>
<text x="53.3" y="80">35</text>
<text x="53.3" y="82.5">36</text>
<text x="83.8" y="80">39</text>
<text x="83.8" y="82.5">40</text>
<text x="10.3" y="86">B</text>
<text x="53.3" y="85.1">37</text>
<text x="53.3" y="87.6">38</text>
<text x="83.8" y="85.1">49</text>
<text x="83.8" y="87.6">50</text>
<text x="285.3" y="86">B</text>
<text x="53.3" y="90.1">41</text>
<text x="53.3" y="92.7">42</text>
<text x="53.3" y="95.2">43</text>
<text x="83.8" y="90.1">59</text>
<text x="83.8" y="92.7">60</text>
<text x="112.3" y="94">1</text>
<text x="135.2" y="94">2</text>
<text x="53.3" y="97.8">44</text>
<text x="53.3" y="100.3">45</text>
<text x="135.2" y="96.5">4</text>
<text x="53.3" y="102.8">46</text>
<text x="53.3" y="105.4">51</text>
<text x="53.3" y="107.9">57</text>
<text x="112.3" y="104.1">3</text>
<text x="134.6" y="104.1">10</text>
<text x="194.9" y="106.7">V</text>
<text x="53.3" y="110.5">58</text>
<text x="194.3" y="111.7">A5 USB-CC1</text>
<text x="194.3" y="111.7">A5</text>
<text x="53.3" y="118.1">52</text>
<text x="194.2" y="114.3">B5 USB-CC2</text>
<text x="194.2" y="114.3">B5</text>
<text x="194.3" y="119.4">A7</text>
<text x="67.3" y="125.8" transform="rotate(-90 67.3 125.8)">22</text>
<text x="69.8" y="125.2" transform="rotate(-90 69.8 125.2)">7</text>
<text x="72.4" y="125.8" transform="rotate(-90 72.4 125.8)">65</text>
<text x="194.2" y="121.9">B7</text>
<text x="194.3" y="124.4">A6</text>
<text x="194.2" y="127">B6</text>
<text x="246.9" y="130.8">4</text>
<text x="262.2" y="130.8">6</text>
<text x="10.3" y="136">C</text>
<text x="194.2" y="137.1">B8</text>
<text x="194.3" y="134.6">A8</text>
<text x="246.9" y="133.3">3</text>
<text x="285.3" y="136">C</text>
<text x="176.5" y="141.7" transform="rotate(-90 176.5 141.7)">S</text>
<text x="184.1" y="141.7" transform="rotate(-90 184.1 141.7)">G</text>
<text x="246.9" y="138.4">5</text>
<text x="246.9" y="140.9">2</text>
<text x="262.2" y="140.9">1</text>
<text x="200.1" y="177.5">28V ICON103</text>
<text x="10.3" y="186">D</text>
<text x="171.2" y="182.6">Revision</text>
<text x="285.3" y="186">D</text>
<text x="173.5" y="191.5">1 2</text>
<text x="35" y="200">1</text>
<text x="85" y="200">2</text>
<text x="135" y="200">3</text>
<text x="185" y="200">4</text>
<text x="235" y="200">5</text>
<text x="285" y="200">6</text>
</g>
<g font-size="1.3" fill="#ff5cbb">
<text x="69.7" y="20">+3V3</text>
<text x="58.4" y="24.1">+VCORE</text>
<text x="172" y="32.5">+5V</text>
<text x="195.5" y="32.5">+3V3</text>
<text x="228.1" y="32">+VLINK</text>
<text x="256.7" y="36.5">Input</text>
<text x="264" y="36.5">Output</text>
<text x="275.3" y="36.5">+5V</text>
<text x="44.1" y="48">+3V3</text>
<text x="200.7" y="69.3">+5V</text>
<text x="223.5" y="69.3">+5V</text>
<text x="247.6" y="69.3">+5V</text>
<text x="270.5" y="69.3">+5V</text>
<text x="101.8" y="95">+3V3</text>
<text x="39" y="121.6">+3V3</text>
<text x="268" y="131.5">+5V</text>
<text x="90.4" y="141.9">+VLINK</text>
<text x="64" y="147">+VLINK</text>
<text x="21.6" y="180.3">+VLINK-Passive</text>
<text x="42" y="181.3">Power</text>
<text x="62.2" y="180.3">+VLINK-Passive</text>
<text x="82.7" y="181.3">Power</text>
<text x="119.9" y="181.3">+VLINK</text>
<text x="132.2" y="181.3">Power</text>
</g>
<g font-size="1.3" fill="#008484">
<text x="59.7" y="26.4">C103</text>
<text x="59.7" y="28.9">10u</text>
<text x="81.2" y="26.4">C104</text>
<text x="81.5" y="28.9">0u1</text>
<text x="91.4" y="26.4">C105</text>
<text x="91.4" y="28.9">0u1</text>
<text x="101.6" y="26.4">C106</text>
<text x="101.6" y="28.9">0u1</text>
<text x="111.8" y="26.4">C107</text>
<text x="111.8" y="28.9">0u1</text>
<text x="121.9" y="26.4">C108</text>
<text x="121.9" y="28.9">0u1</text>
<text x="176.9" y="28.4">TPS78433QWDRBRQ1</text>
<text x="184.1" y="25.4">U102</text>
<text x="18.5" y="33.2">C101</text>
<text x="18.6" y="35.5">18p</text>
<text x="26.9" y="33.2">Y101</text>
<text x="27.2" y="35.8">32k768</text>
<text x="255.3" y="32.5">Power +5V</text>
<text x="56.4" y="40.3">PA00</text>
<text x="65.7" y="38.8" transform="rotate(-90 65.7 38.8)">VSW</text>
<text x="73.4" y="41.8" transform="rotate(-90 73.4 41.8)">VDDIOB</text>
<text x="78.1" y="40.3">PB00</text>
<text x="166.3" y="37.8">C109</text>
<text x="175.5" y="41.1">10u</text>
<text x="182.1" y="39.1">EN</text>
<text x="182.1" y="36.5">IN</text>
<text x="187.4" y="36.5">OUT</text>
<text x="200.7" y="37.8">C110</text>
<text x="200.7" y="40.3">10u</text>
<text x="218.4" y="39.3">TVS101</text>
<text x="243.8" y="39.3">C111</text>
<text x="244.1" y="41.6">0u1</text>
<text x="56.4" y="42.9">PA01</text>
<text x="56.4" y="45.4">PA02</text>
<text x="56.4" y="48">ANAREF</text>
<text x="68.3" y="43.6" transform="rotate(-90 68.3 43.6)">VDDCORE</text>
<text x="75.9" y="42.1" transform="rotate(-90 75.9 42.1)">VDDANA</text>
<text x="78.1" y="48">PB03</text>
<text x="78.1" y="42.9">PB01</text>
<text x="78.1" y="45.4">PB02</text>
<text x="187.7" y="42.7" transform="rotate(-90 187.7 42.7)">GND</text>
<text x="218.3" y="42.1">SMBJ33CA</text>
<text x="18.6" y="48.2">C102</text>
<text x="18.6" y="50.8">18p</text>
<text x="56.4" y="50.5">PA04</text>
<text x="56.4" y="53">PA05</text>
<text x="78.1" y="50.5">PB04</text>
<text x="78.1" y="53">PB05</text>
<text x="128.7" y="53">Orange</text>
<text x="137.1" y="53">R102</text>
<text x="56.4" y="55.6">PA06</text>
<text x="56.4" y="58.1">PA07</text>
<text x="78.1" y="55.6">PB06</text>
<text x="78.1" y="58.1">PB07</text>
<text x="129.5" y="55.6">D101</text>
<text x="137.1" y="55.8">330R</text>
<text x="56.4" y="60.7">PA08</text>
<text x="56.4" y="63.2">PA09</text>
<text x="56.4" y="65.7">PA10</text>
<text x="78.1" y="60.7">PB08</text>
<text x="78.1" y="63.2">PB09</text>
<text x="78.1" y="65.7">PB10</text>
<text x="184.1" y="66">WS2812</text>
<text x="184.1" y="63.5">D102</text>
<text x="207" y="66">WS2812</text>
<text x="207" y="63.5">D103</text>
<text x="231.1" y="66">WS2812</text>
<text x="231.1" y="63.5">D104</text>
<text x="254" y="66">WS2812</text>
<text x="254" y="63.5">D105</text>
<text x="56.4" y="68.3">PA11</text>
<text x="56.4" y="70.8">PA12</text>
<text x="78.1" y="68.3">PB11</text>
<text x="78.1" y="70.8">PB12</text>
<text x="130.1" y="69.6">SW101</text>
<text x="190.2" y="69.6">VCC</text>
<text x="213.1" y="69.6">VCC</text>
<text x="237.2" y="69.6">VCC</text>
<text x="260.1" y="69.6">VCC</text>
<text x="56.4" y="73.4">PA13</text>
<text x="56.4" y="75.9">PA14</text>
<text x="78.1" y="73.4">PB13</text>
<text x="78.1" y="75.9">PB14</text>
<text x="130.8" y="72.1">SKSG</text>
<text x="184.4" y="72.1">IN</text>
<text x="190" y="74.6">GND</text>
<text x="190.2" y="72.1">OUT</text>
<text x="207.3" y="72.1">IN</text>
<text x="212.8" y="74.6">GND</text>
<text x="213.1" y="72.1">OUT</text>
<text x="231.4" y="72.1">IN</text>
<text x="237" y="74.6">GND</text>
<text x="237.2" y="72.1">OUT</text>
<text x="254.3" y="72.1">IN</text>
<text x="259.8" y="74.6">GND</text>
<text x="260.1" y="72.1">OUT</text>
<text x="56.4" y="78.4">PA15</text>
<text x="56.4" y="81">PA16</text>
<text x="56.4" y="83.5">PA17</text>
<text x="64.5" y="80.7">ATSAMD51J</text>
<text x="67.3" y="78.2">U101</text>
<text x="78.1" y="78.4">PB15</text>
<text x="78.1" y="81">PB16</text>
<text x="78.1" y="83.5">PB17</text>
<text x="56.4" y="86.1">PA18</text>
<text x="56.4" y="88.6">PA19</text>
<text x="78.1" y="86.1">PB22</text>
<text x="78.1" y="88.6">PB23</text>
<text x="121.3" y="89.9">Cortex</text>
<text x="122.1" y="87.3">J103</text>
<text x="56.4" y="91.1">PA20</text>
<text x="56.4" y="93.7">PA21</text>
<text x="78.1" y="91.1">PB30</text>
<text x="78.1" y="93.7">PB31</text>
<text x="114.8" y="95">VCC</text>
<text x="128" y="95">SWDIO</text>
<text x="56.4" y="96.2">PA22</text>
<text x="56.4" y="98.8">PA23</text>
<text x="56.4" y="101.3">USB-</text>
<text x="127.7" y="97.5">SWCLK</text>
<text x="174.1" y="99.4">J104</text>
<text x="244.4" y="101.3">PWR_FLAG</text>
<text x="56.4" y="103.8">USB+</text>
<text x="56.4" y="106.4">PA27</text>
<text x="114.8" y="105.1">GND</text>
<text x="128.2" y="105.1">RESET</text>
<text x="174" y="102.4">DX07S016JA3</text>
<text x="188.7" y="107.7">VBUS</text>
<text x="244.4" y="105.1">PWR_FLAG</text>
<text x="262.4" y="105.1">Shield</text>
<text x="56.4" y="108.9">PA30</text>
<text x="56.4" y="111.5">PA31</text>
<text x="189.8" y="112.7">CC1</text>
<text x="217.1" y="113">5k1</text>
<text x="217.1" y="110.7">R103</text>
<text x="56.4" y="119.1">RESET</text>
<text x="189.8" y="115.3">CC2</text>
<text x="217.1" y="117.6">5k1</text>
<text x="217.2" y="115.3">R104</text>
<text x="48.2" y="124.2">R101</text>
<text x="68.3" y="122.7" transform="rotate(-90 68.3 122.7)">GND</text>
<text x="70.8" y="122.7" transform="rotate(-90 70.8 122.7)">GNDANA</text>
<text x="73.4" y="122.7" transform="rotate(-90 73.4 122.7)">PAD</text>
<text x="190.8" y="125.4">D+</text>
<text x="190.8" y="120.4">D-</text>
<text x="190.8" y="122.9">D-</text>
<text x="248.7" y="124.2">ESD101</text>
<text x="48.4" y="126.7">100k</text>
<text x="190.8" y="128">D+</text>
<text x="248.7" y="127.4">RCLAMP0582N</text>
<text x="249.4" y="131.8">D1</text>
<text x="256" y="131.8">VBUS</text>
<text x="188.6" y="135.6">SBU1</text>
<text x="249.4" y="134.3">D1</text>
<text x="70.6" y="141.9">PWR_FLAG</text>
<text x="177.5" y="139.2" transform="rotate(-90 177.5 139.2)">SHIELD</text>
<text x="185.1" y="139.2" transform="rotate(-90 185.1 139.2)">GND</text>
<text x="188.6" y="138.1">SBU2</text>
<text x="249.4" y="139.4">D2</text>
<text x="249.4" y="141.9">D2</text>
<text x="257" y="141.9">GND</text>
<text x="81.3" y="147">J101</text>
<text x="87.7" y="147">WAGO 2601-1101</text>
<text x="173.5" y="147.8">Shield</text>
<text x="81.3" y="150.8">J102</text>
<text x="87.7" y="150.8">WAGO 2601-1101</text>
<text x="40.6" y="162.1">Link Plug</text>
<text x="81.3" y="162.1">Link Socket</text>
<text x="130.8" y="162.1">Link Socket Node</text>
<text x="272" y="166.1">FID101</text>
<text x="180.6" y="172.2">ICON101</text>
<text x="204.5" y="172.4">ICON102</text>
<text x="232.4" y="172.4">ICON104</text>
<text x="272" y="172.4">FID102</text>
<text x="233.7" y="177.5">ICON105</text>
<text x="272" y="178.8">FID103</text>
<text x="42" y="183.9">Shield</text>
<text x="82.7" y="183.9">Shield</text>
<text x="132.2" y="183.9">Shield</text>
<text x="183.1" y="182.6">INFO101</text>
<text x="183.1" y="191.7">INFO102</text>
</g>
<g font-size="1.3" fill="#0b8109">
<text x="31.7" y="39.3">XIN32</text>
<text x="31.7" y="41.9">XOUT32</text>
</g>
<g font-size="1.3" fill="#a3a30c">
<text x="26.7" y="59.6">Socket-Node-TX</text>
<text x="26.7" y="57.1">Socket-Node-TX-Enable</text>
<text x="26.7" y="62.2">Socket-Node-RX</text>
<text x="94.9" y="67.3">Socket-TX-Enable</text>
<text x="102.8" y="69.8">Socket-TX</text>
<text x="26.7" y="77.4">Plug-TX-Enable</text>
<text x="102.5" y="72.3">Socket-RX</text>
<text x="26.7" y="80">Plug-TX</text>
<text x="26.7" y="82.5">Plug-RX</text>
<text x="21.6" y="165">Plug-RX</text>
<text x="42" y="166.1">RX</text>
<text x="62.2" y="165">Socket-RX</text>
<text x="82.7" y="166.1">RX</text>
<text x="104.1" y="165">Socket-Node-RX</text>
<text x="132.2" y="166.1">RX</text>
<text x="21.6" y="172.7">Plug-TX</text>
<text x="42" y="173.7">TX</text>
<text x="62.2" y="172.7">Socket-TX</text>
<text x="82.7" y="173.7">TX</text>
<text x="104.1" y="172.7">Socket-Node-TX</text>
<text x="132.2" y="173.7">TX</text>
<text x="21.6" y="175.2">Plug-TX-Enable</text>
<text x="42" y="176.2">TX-Enable</text>
<text x="62.2" y="175.2">Socket-TX-Enable</text>
<text x="82.7" y="176.2">TX-Enable</text>
<text x="104.1" y="175.2">Socket-Node-TX-Enable</text>
<text x="132.2" y="176.2">TX-Enable</text>
</g>
<g font-size="1.3">
<text x="115.6" y="58.4">LED-Onboard</text>
<text x="26.7" y="69.8">LEDs</text>
<text x="174" y="71.1">LEDs</text>
<text x="26.7" y="105.4">LED-Onboard</text>
<text x="21.6" y="182.8">Link-Shield</text>
<text x="62.2" y="182.8">Link-Shield</text>
<text x="104.1" y="182.8">Link-Shield</text>
</g>
<g font-size="1.3" fill="#b27502">
<text x="138.8" y="76.1">RESET</text>
<text x="138.7" y="93.9">SWDIO</text>
<text x="138.3" y="96.5">SWCLK</text>
<text x="26.7" y="107.9">SWCLK</text>
<text x="138.8" y="104.1">RESET</text>
<text x="26.7" y="110.4">SWDIO</text>
<text x="26.7" y="118.1">RESET</text>
</g>
<g font-size="1.3" fill="#51c90f">
<text x="26.7" y="100.3">USB-</text>
<text x="26.7" y="102.8">USB+</text>
<text x="202.7" y="121.9">USB-</text>
<text x="202.7" y="124.4">USB+</text>
<text x="238.8" y="130.8">USB+</text>
<text x="238.8" y="138.4">USB-</text>
</g>
<g font-size="1.3" fill="#0000c2">
<text x="102.6" y="119.1">ANAREF - Silicon Bug CHIP003-161</text>
<text x="102.6" y="121.1">VDDANA as the DAC Reference non-functional.</text>
<text x="102.6" y="126.7">RESET - Silicon Bug HIP003-159</text>
<text x="102.6" y="128.8">Internal pull-up non-functional.</text>
<text x="129" y="141.9">PoE Passive +28V</text>
<text x="129" y="144">IEEE 802.3af Mode B</text>
<text x="129" y="150.8">RS-422 3MHz</text>
</g>
<g font-size="1.3" fill="#676767">
<text x="42" y="168.6">RX-Enable</text>
<text x="82.7" y="168.6">RX-Enable</text>
<text x="132.2" y="168.6">RX-Enable</text>
</g>
<g font-size=".8" fill="#840000">
<text x="186.7" y="74.2">RGB</text>
<text x="209.5" y="74.2">RGB</text>
<text x="233.7" y="74.2">RGB</text>
<text x="256.5" y="74.2">RGB</text>
</g>
</svg>
